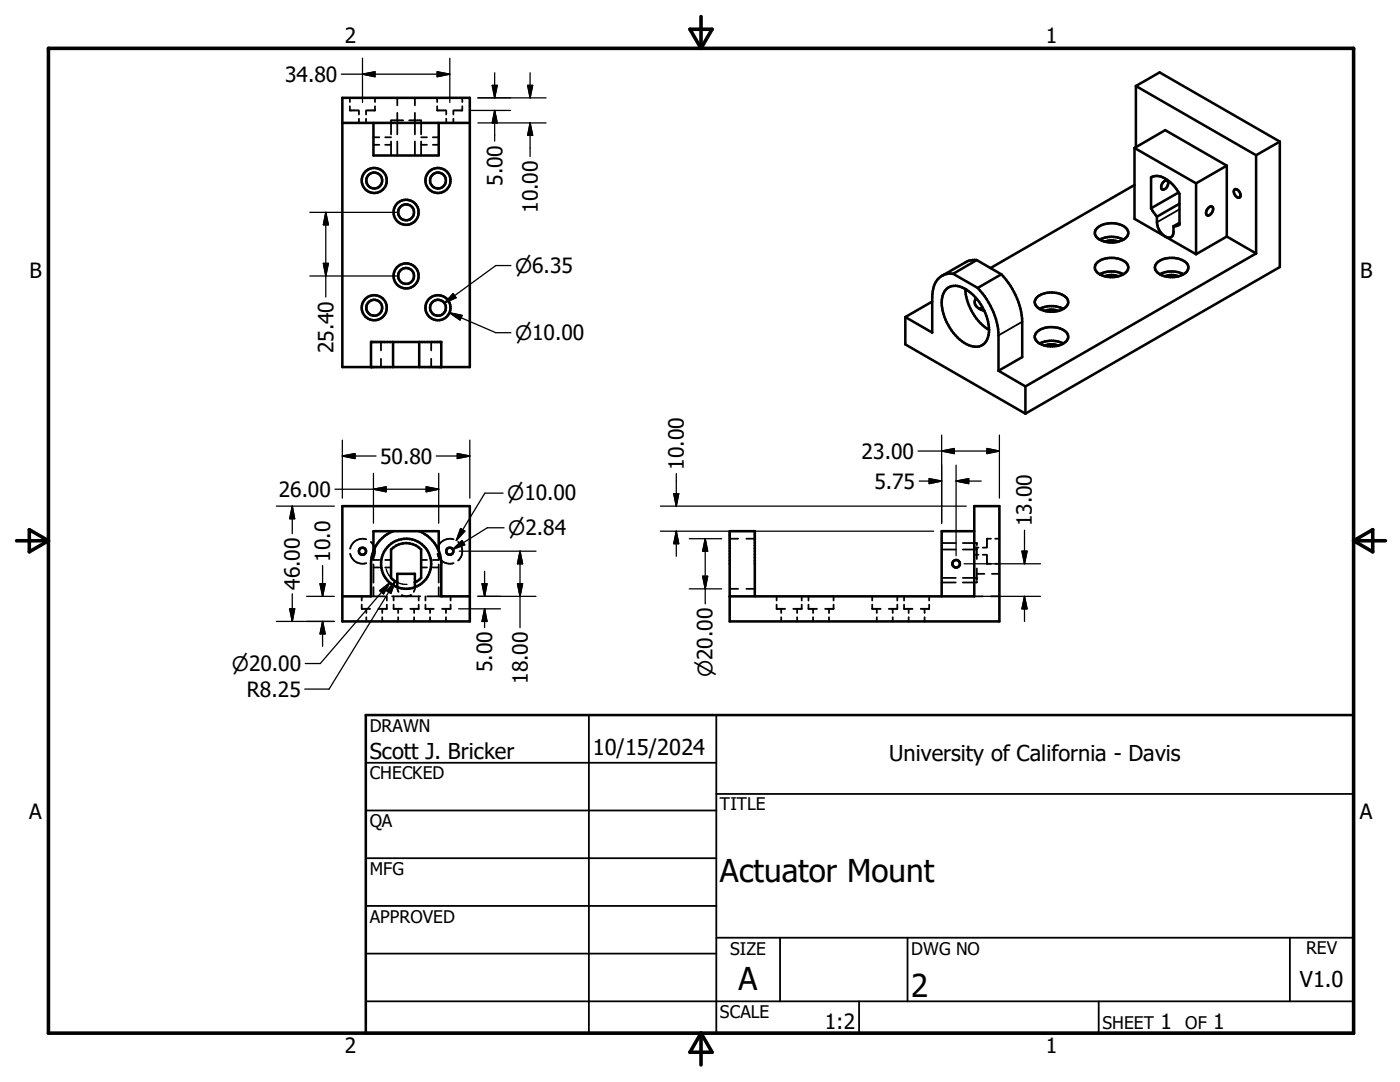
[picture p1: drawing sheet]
<svg xmlns="http://www.w3.org/2000/svg" width="279mm" height="216mm" viewBox="0 0 279 216" stroke-linecap="round" stroke-linejoin="round" font-family="sans-serif">
<g fill="none" stroke="#000" stroke-width=".51">
<path d="M68.3 19.5h25.5v53.7h-25.5zM226.7 17.2l24 13.8M226.7 17.2v12.2M226.7 17.2l4.7-2.8 24 13.9M68.3 24.5h25.5M74.5 24.5v6.5h13.1v-6.5M226.4 29.5l6.1-3.5 12.3 7.1M226.4 29.5l12.3 7.1M226.4 29.5v14.2l6.1 3.5M226.4 36.9l-28.7 16.6M229.7 35.4a3.1 3.1 0 0 1 3.6 .8l1.2 1.1 .9 1.4v6.1l-.6 .3h-.6M229.7 35.4v6.2"/>
<path d="M229.9 35.3l-.2 .1M232.2 36.3a.55 .55 0 0 1 .8-.2 .55 .55 0 0 1 .1 .8 .86 .86 0 0 1-1.3 .8v-.8zM235.2 38.4l-5.5 3.2M238.7 36.6v14.1M244.8 33.1l-6.1 3.5M244.8 33.1v14.1M246.4 37.8a1.05 1.05 0 0 1 1.2 1.4l-.1 .1a.75 .75 0 0 1-1.1-.6l-.2-.4zM250.7 31v19.6M255.4 28.3v25l-50.8 29.2M255.4 28.3l-4.7 2.7M188.9 57.6a3.2 3.2 0 0 1 4 .2 10.1 10.1 0 0 1 4.4 9 2.65 2.65 0 0 1-4 2.1 9.9 9.9 0 0 1-5.3-9.5l.5-1.2zM190.2 54.6a3.6 3.6 0 0 0-4.1 3.5l-.1 8.3-5.3-3.1"/>
<path d="M190.2 54.6l4.9 2.9M192.7 57.7a10.5 10.5 0 0 0 4.7 8.1M194.8 59.5a1.46 1.46 0 0 0 .9 2.3l.8 .2M194.9 51.9h-.8l-1.1 .2-5 2.9M194.9 51.9l-4.7 2.7M194.9 51.9l4.9 2.8M195.1 57.5a15 15 0 0 1 4.2 9.4v7.1M199.8 54.7a14.8 14.8 0 0 1 4.2 9.5v7.1l-4.7 2.7M199.8 54.7l-4.7 2.8M207 59.3a4.7 4.7 0 0 1 6 .3 1.43 1.43 0 0 1-1 2.1 4.8 4.8 0 0 1-5.2-.6l-.3-.8zM218.9 52.4a4.6 4.6 0 0 1 6.1 .3 1.57 1.57 0 0 1-1.3 2.3 4.8 4.8 0 0 1-4.9-.8l-.3-.8 .1-.5zM218.9 45.5a4.7 4.7 0 0 1 5.9 .1 1.42 1.42 0 0 1-.8 2.3 4.8 4.8 0 0 1-5.2-.7l-.3-.7 .1-.5z"/>
<path d="M219.5 54.7a5.1 5.1 0 0 1 4.7 0M219.5 47.8a5.1 5.1 0 0 1 4.7 0M220.5 55.1a3.3 3.3 0 0 1 2.7 0M220.5 48.2a3.3 3.3 0 0 1 2.7 0M229.7 41.6l1.2 1.6M230.9 43.2v1.2a3.6 3.6 0 0 0 1.6 2.8M230.9 52.4a4.7 4.7 0 0 1 6.1 .3 1.6 1.6 0 0 1-1.3 2.3 4.5 4.5 0 0 1-5.1-1.1l-.1-.8zM231.5 54.7a5.1 5.1 0 0 1 4.7 0M232.5 55.1a3.3 3.3 0 0 1 2.6 0M232.5 47.2l6.2 3.5M234.2 45.1v1.2a1 1 0 0 1-.5 1 1 1 0 0 1-1.2-.1M235.4 44.5l-1.2 .6"/>
<path d="M235.4 40.6l-4.5 2.6M241.1 41.5a.55 .55 0 0 1 .9-.2 .55 .55 0 0 1 0 .8 .97 .97 0 0 1-1.1 .8 1.11 1.11 0 0 1 .2-1.4zM244.8 47.2l-6.1 3.5M244.8 47.2l5.9 3.4M250.7 50.6l-46.1 26.5M74 73.2v-5h14.1v5M78.4 68.2v5M83.7 68.2v5M180.7 63.3v5.4l23.9 13.8M186 60.2l-5.3 3.1M196.1 61.4l-.6 .2M199.3 74l5.3 3.1"/>
<path d="M204.6 77.1v5.4M207 66.2a4.6 4.6 0 0 1 6 .3 1.44 1.44 0 0 1-1 2.1 4.7 4.7 0 0 1-5.2-.6l-.3-.8zM207.5 61.6a5.1 5.1 0 0 1 4.7 0M207.5 68.5a5.2 5.2 0 0 1 4.7 0M208.5 62.1a3.3 3.3 0 0 1 2.7 0M208.5 69l1-.3h.7l1 .3M68.3 101h25.5v23h-25.5zM74.5 109.9v-3.9h13.1v3.9M78.4 106a6.9 6.9 0 0 0-4.4 6.5v6.5h-5.7M79.3 117.2v-2.7h3.5v2.7M79.3 116.2l-1.3-.9v-5.6a4.1 4.1 0 0 1 6 0v5.6l-1.2 .9M83.7 106a7 7 0 0 1 4.4 6.5v6.5h5.7"/>
<path d="M145.6 119h48.8v-18h5.1v23h-53.9v-18h5v13M194.4 106h-6.5v13M73 142.7h197.1v63.5h-197.1z"/>
<circle cx="74.7" cy="36" r="1.59"/>
<circle cx="74.7" cy="36" r="2.5"/>
<circle cx="87.4" cy="36" r="1.59"/>
<circle cx="87.4" cy="36" r="2.51"/>
<circle cx="81" cy="42.4" r="1.59"/>
<circle cx="81" cy="42.4" r="2.5"/>
<circle cx="81.1" cy="55.1" r="1.59"/>
<circle cx="81.1" cy="55.1" r="2.51"/>
<circle cx="74.7" cy="61.4" r="2.51"/>
<circle cx="74.7" cy="61.4" r="1.59"/>
<circle cx="87.4" cy="61.4" r="2.51"/>
<circle cx="87.4" cy="61.4" r="1.59"/>
<circle cx="72.3" cy="110" r=".72"/>
<circle cx="81" cy="112.5" r="5"/>
<circle cx="89.8" cy="110" r=".72"/>
<circle cx="190.8" cy="112.5" r=".75"/>
</g>
<g fill="none" stroke="#000" stroke-width=".36">
<path d="M69.8 19.5v.9M74.8 19.5v.9M79.3 19.5v1.5M82.8 19.5v1.5M87.2 19.5v.9M92.3 19.5v.9M69.8 21.2v.8h1.7M71.6 22v.8M71.6 23.7v.8M73.1 22v.8M73.1 23.7v.8M74.5 28.9h1.2"/>
<path d="M74.5 27.4h1.2M74.8 21.2v.8h-1.6M76.9 28.9h1.1M76.9 27.4h1.1M78 28.2v2.8M79.3 22.5v4.3M79.3 28.2v2.8M80.5 24h-2.5v2.8M81.7 24h2.3v2.8M82.8 22.5v4.3M82.8 28.2v2.8M84 28.2v2.8"/>
<path d="M84 28.9h1.2M84 27.4h1.2M86.4 28.9h1.2M86.4 27.4h1.2M87.2 21.2v.8h1.7M89.1 22v.8M89.1 23.7v.8M90.5 22v.8M90.5 23.7v.8M92.3 21.2v.8h-1.7M235.4 41.8l-4.5 2.6M76 68.2v1.7"/>
<path d="M76 71.6v1.6M86.1 68.2v1.7M86.1 71.6v1.6M204 64.2l-4.7 2.7M69.9 110.5a2.48 2.48 0 0 0 3.2 1.9M72.2 119v.8M73.1 107.6a2.48 2.48 0 0 0-3.2 1.9M74 108.1a2.47 2.47 0 0 1 0 3.7M74 119h2.8M74.5 109.9v1.8h1.2M74.5 112.6v3.7M74.5 117.2v1.8"/>
<path d="M74.5 113.2h1.2M76.9 113.2h1.1M76.9 111.7h1.1M77.2 119v.8M78.2 119h5.7M78.5 119v.8M79.3 117.2l.2 .9M80.2 118.7l.8 .3 .9-.2M82.8 117.2l-.2 .9M83.6 119v.8M84 113.2h1.2M84 111.7h1.2"/>
<path d="M84.9 119v.8M85.3 119h2.8M86.4 113.2h1.2M87.3 110.5a2.48 2.48 0 0 0 3.2 1.9M87.6 109.9v1.8h-1.2M87.6 112.6v3.7M87.6 117.2v1.8M89.9 119v.8M90.5 107.6a2.48 2.48 0 0 0-3.2 1.9M91.4 108.1a2.47 2.47 0 0 1 0 3.7M145.6 117.5h1.7M145.6 107.5h1.7"/>
<path d="M149 117.5h1.6M149 107.5h1.6M155 119v.8M160 119v.8M161.3 119v.8M166.4 119v.8M174.1 119v.8M179.1 119v.8M180.4 119v.8M185.4 119v.8M187.9 116.2h2.9M187.9 115.3h2.9"/>
<path d="M187.9 109.7h2.9M187.9 108.4h2.9M192.2 108.4h2.8v.4M192.2 115.3h2.8M192.2 109.7h2.8M194.4 119h1.7M194.4 110.7h.9M194.4 109.3h.9M195 114.5h1.5M195 115.9v.3h-2.8M195 109.2v2.4M195 113.4v2.2"/>
<path d="M196.1 110.7h.9M196.1 109.3h.9M197 110.8v1.7h.8M197.8 119h1.7M197.8 107.5h-.8v1.7M198 114.5h1.5M198.6 107.5h.9M198.6 112.5h.9M72.2 120.6v.9h1.6M73.1 121.5v.8M73.1 123.2v.8M76.3 121.5v.8"/>
<path d="M76.3 123.2v.8M77.2 120.6v.9h-1.7M78.5 120.6v.9h1.7M79.5 121.5v.8M79.5 123.2v.8M82.6 121.5v.8M82.6 123.2v.8M83.6 120.6v.9h-1.7M84.9 120.6v.9h1.7M85.8 121.5v.8M85.8 123.2v.8M89 121.5v.8"/>
<path d="M89 123.2v.8M89.9 120.6v.9h-1.7M155 120.6v.9h1.7M155.9 121.5v.8M155.9 123.2v.8M159.1 121.5v.8M159.1 123.2v.8M160 120.6v.9h-1.7M161.3 120.6v.9h1.7M162.3 121.5v.8M162.3 123.2v.8M165.4 121.5v.8"/>
<path d="M165.4 123.2v.8M166.4 120.6v.9h-1.7M174.1 120.6v.9h1.6M175 121.5v.8M175 123.2v.8M178.2 121.5v.8M178.2 123.2v.8M179.1 120.6v.9h-1.7M180.4 120.6v.9h1.7M181.3 121.5v.8M181.3 123.2v.8M184.5 121.5v.8"/>
<path d="M184.5 123.2v.8M185.4 120.6v.9h-1.6M73 152.2h70M117.5 142.7v63.5M143 158.4h127.1M143 142.7v63.5M73 161.7h70M73 171.2h70M73 180.8h70M73 190.3h70M73 199.8h197.1M143 187.1h127.1"/>
<path d="M155.7 187.1v12.7M171.4 199.8v6.4M181.1 187.1v12.7M219.3 199.8v6.4M257.4 187.1v12.7"/>
</g>
<circle cx="81.9" cy="118.8" r=".18" fill="#000"/>
<path d="M9.7 9.6h260.4v196.6h-260.4zM137.7 5.8h4.4l-2.2 3.8zM139.9 3.3v6.3M3.3 107.9h6.4M5.8 105.7l3.9 2.2-3.9 2.2zM270.1 107.9h6.4M270.1 107.9l3.9-2.2v4.4zM139.9 206.2v6.3M139.9 206.2l2.2 3.8h-4.4z" fill="none" stroke="#000" stroke-width=".71"/>
<g fill="none" stroke="#000" stroke-width=".25">
<path d="M68.1 14.8h21.7M72.3 14.8l2.5-.5v1zM72.3 11.6v8.8M87.2 14.3l2.6 .5-2.6 .5zM89.8 11.6v8.8M95.4 19.5h13.6M98.2 17h1l-.5 2.5zM98.7 14.5v5M105.3 17h1l-.5 2.5zM105.8 14.5v5M93.9 22h8M95.4 24.5h13.6"/>
<path d="M98.7 22v6.2M98.7 22l.5 2.5M98.7 22l-.5 2.5M105.8 24.5v6.7M105.8 24.5l.5 2.5h-1zM61.8 55.1h17.6M61.8 42.4h17.6M64.5 52.6h1l-.5 2.5zM65 42.4v16.9M65 42.4l.5 2.5h-1zM90.4 58.6l.6 .8-2.3 1.1zM102 53h-3.1l-10.2 7.5"/>
<path d="M89.7 62.4l9.2 4h3.1M89.7 62.4l2.5 .5-.4 1zM66.8 97.6h20.8M68.3 91h6.7M68.3 91l2.5-.5v1zM68.3 87.8v11.6M74.5 97.6l2.5-.5v1zM74.5 94.4v10M85.1 97.1l2.5 .5-2.5 .5zM87.1 91h6.7M87.6 94.4v10M91.3 90.5l2.5 .5-2.5 .5z"/>
<path d="M93.8 87.8v11.6M100.4 98.4h-3.6l-5.7 9.4M134.5 98.5h1l-.5 2.5zM135 94.5v6.5M183.2 90h16.3M183.5 96h4.4M185.4 95.5l2.5 .5-2.5 .5zM187.9 86.8v17.6M187.9 90l2.5-.5v1zM190.8 96h5M190.8 96l2.5-.5v1zM190.8 92.8v18.1"/>
<path d="M197 89.5l2.5 .5-2.5 .5zM199.5 86.8v12.6M55.1 101h11.6M58.3 101v5.5M58.3 118.5v5.5M58.3 101l.5 2.5h-1zM61.2 119h5.5M63.9 116.5h1l-.5 2.5zM64.4 112.9v6.1M75.8 117.9l2-1.6-1.3 2.2zM77 113.5a4.1 4.1 0 0 0 4.2 3.1M77.8 116.3l-13.9 16.1h-3"/>
<path d="M78.9 116l-13.2 21.5h-4.9M78.9 116l-.9 2.4-.9-.5zM90.4 109.6l1.8-1.7 .5 .8zM91.6 110h15.4M91.9 105.5l.9 .5-1.7 1.8zM95.4 119h11.6M96.2 116.5h1l-.5 2.5zM96.7 114v5M100.6 105.3h-3.4l-6.8 4.3M103.3 116.5h1l-.5 2.5zM103.8 110l.5 2.5h-1zM103.8 110v15.2"/>
<path d="M131.8 101h61M131.8 106h54.5M135 106v5M135 106l.5 2.5h-1zM137.6 107.5h6.4M137.6 117.5h6.4M140.2 115h1l-.5 2.5zM140.7 107.5l.5 2.5h-1zM140.7 107.5v13M192.4 112.5h15.2M196 119h11.6M204 110h1l-.5 2.5z"/>
<path d="M204.5 105.8v6.7M204.5 119v5M204.5 119l.5 2.5h-1zM55.1 124h11.6M57.8 121.5h1l-.5 2.5zM64.4 124v5M64.4 124l.5 2.5h-1zM91.5 121.5h8.4M96.7 121.5l.5 2.5h-1zM96.7 121.5v3.7"/>
</g>
<g fill="#000" stroke="#000" stroke-width=".25">
<path d="M72.3 14.8l2.5-.5v1zM87.2 14.3l2.6 .5-2.6 .5zM98.2 17h1l-.5 2.5zM105.3 17h1l-.5 2.5zM98.7 22l.5 2.5h-1zM105.8 24.5l.5 2.5h-1zM64.5 52.6h1l-.5 2.5zM65 42.4l.5 2.5h-1zM90.4 58.6l.6 .8-2.3 1.1zM89.7 62.4l2.5 .5-.4 1zM68.3 91l2.5-.5v1zM74.5 97.6l2.5-.5v1z"/>
<path d="M85.1 97.1l2.5 .5-2.5 .5zM91.3 90.5l2.5 .5-2.5 .5zM134.5 98.5h1l-.5 2.5zM185.4 95.5l2.5 .5-2.5 .5zM187.9 90l2.5-.5v1zM190.8 96l2.5-.5v1zM197 89.5l2.5 .5-2.5 .5zM58.3 101l.5 2.5h-1zM63.9 116.5h1l-.5 2.5zM75.8 117.9l2-1.6-1.3 2.2zM78.9 116l-.9 2.4-.9-.5zM91.9 105.5l.9 .5-1.7 1.8z"/>
<path d="M90.4 109.6l1.8-1.7 .5 .8zM96.2 116.5h1l-.5 2.5zM103.3 116.5h1l-.5 2.5zM103.8 110l.5 2.5h-1zM135 106l.5 2.5h-1zM140.2 115h1l-.5 2.5zM140.7 107.5l.5 2.5h-1zM204 110h1l-.5 2.5zM57.8 121.5h1l-.5 2.5zM64.4 124l.5 2.5h-1zM96.7 121.5l.5 2.5h-1zM204.5 119l.5 2.5h-1z"/>
</g>
<g font-size="6.3">
<text x="143.7" y="176.1">Actuator Mount</text>
<text x="147.4" y="197.6">A</text>
<text x="181.9" y="199">2</text>
</g>
<g font-size="4.4">
<text x="73.8" y="151.4">Scott J. Bricker</text>
<text x="118.3" y="150.7">10/15/2024</text>
<text x="177.5" y="151.8">University of California - Davis</text>
<text x="259.4" y="196.9">V1.0</text>
</g>
<g font-size="4.2">
<text x="68.8" y="8.7">2</text>
<text x="208.7" y="8.7">1</text>
<text x="56.9" y="16.3">34.80</text>
<text x="100.3" y="37.1" transform="rotate(-90 100.3 37.1)">5.00</text>
<text x="107.4" y="42.5" transform="rotate(-90 107.4 42.5)">10.00</text>
<text x="5.9" y="55.5">B</text>
<text x="271.4" y="55.5">B</text>
<text x="66.6" y="70.5" transform="rotate(-90 66.6 70.5)">25.40</text>
<text x="75.9" y="92.5">50.80</text>
<text x="136.5" y="93.7" transform="rotate(-90 136.5 93.7)">10.00</text>
<text x="172" y="91.6">23.00</text>
<text x="55.6" y="99.2">26.00</text>
<text x="174.5" y="97.5">5.75</text>
<text x="206" y="105" transform="rotate(-90 206 105)">13.00</text>
<text x="65.9" y="112.1" transform="rotate(-90 65.9 112.1)">10.0</text>
<text x="59.9" y="117.7" transform="rotate(-90 59.9 117.7)">46.00</text>
<text x="98.3" y="134.2" transform="rotate(-90 98.3 134.2)">5.00</text>
<text x="105.3" y="136.4" transform="rotate(-90 105.3 136.4)">18.00</text>
<text x="49.3" y="139">R8.25</text>
<text x="5.8" y="163.4">A</text>
<text x="271.4" y="163.4">A</text>
<text x="164.6" y="205.4">1:2</text>
<text x="231.6" y="205.3">1</text>
<text x="242.1" y="205.3">1</text>
<text x="68.8" y="210.2">2</text>
<text x="208.7" y="210.2">1</text>
</g>
<g font-size="4">
<text x="102.8" y="54.4">n6.35</text>
<text x="102.8" y="67.9">n10.00</text>
<text x="101.2" y="99.9">n10.00</text>
<text x="101.4" y="106.8">n2.84</text>
<text x="46.3" y="133.9">n20.00</text>
<text x="142.2" y="135.1" transform="rotate(-90 142.2 135.1)">n20.00</text>
</g>
<g font-size="3.5">
<text x="73.8" y="146">DRAWN</text>
<text x="73.8" y="155.5">CHECKED</text>
<text x="143.7" y="161.7">TITLE</text>
<text x="73.8" y="165.1">QA</text>
<text x="73.8" y="174.6">MFG</text>
<text x="73.8" y="184.1">APPROVED</text>
<text x="145.7" y="190.5">SIZE</text>
<text x="181.9" y="190.5">DWG NO</text>
<text x="260.6" y="190.4">REV</text>
<text x="143.7" y="203.1">SCALE</text>
<text x="220" y="205.3">SHEET</text>
<text x="236.5" y="205.3">OF</text>
</g>
</svg>
